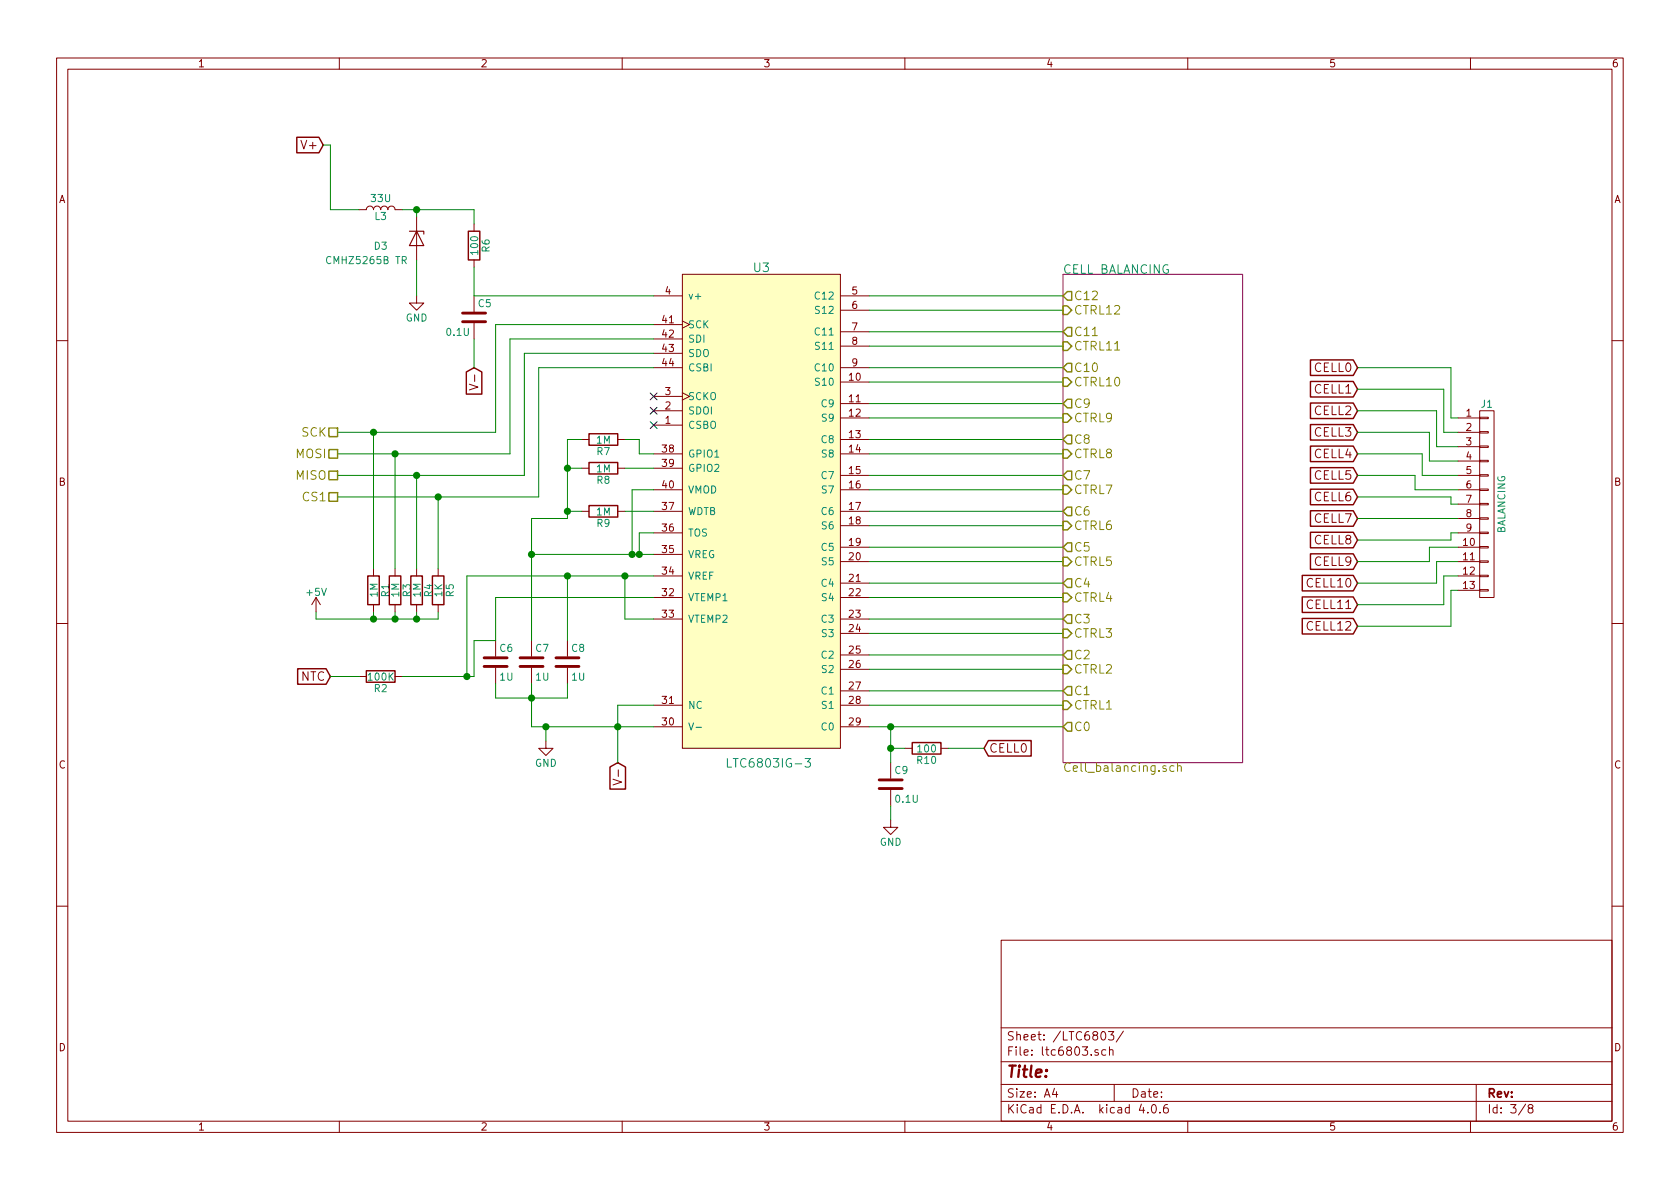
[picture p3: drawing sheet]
<svg xmlns="http://www.w3.org/2000/svg" width="297mm" height="210mm" viewBox="0 0 297 210" stroke-linecap="round" stroke-linejoin="round" font-family="sans-serif">
<g fill="none" stroke="#840000" stroke-width=".18">
<path d="M10 10.3h277v189.9h-277zM12 12.2h273v186.1h-273zM60 10.3v1.9M110 10.3v1.9M160 10.3v1.9M210 10.3v1.9M260 10.3v1.9M63.5 37.1h1.3a.63 .63 0 0 1 .6-.7 .63 .63 0 0 1 .6 .7 .63 .63 0 0 1 .7-.7 .63 .63 0 0 1 .6 .7 .63 .63 0 0 1 .6-.7 .63 .63 0 0 1 .7 .7 .63 .63 0 0 1 .6-.7 .63 .63 0 0 1 .6 .7h1.3M73.7 38.3v7.7M83.8 39.6v1.3M73.7 52.3v1.3h1.2l-1.2 1.3-1.3-1.3h1.3M83.8 46v1.2"/>
<path d="M83.8 52.3v2.8M83.8 57.1v2.8M115.6 52.3h5M115.6 57.4h5M115.6 59.9h5M120.6 48.5h28v83.8h-28zM120.6 56.8l1.3 .6-1.3 .6M148.6 52.3h5.1M148.6 54.9h5.1M148.6 58.7h5.1M10 60.2h2M83 67.9l1.5 .5-1.5 .6"/>
<path d="M83.9 66.3v1.2M102.9 77.7h1.2M109.2 77.7h1.3M115.6 75.2h5M115.6 72.6h5M115.6 70.1h5M115.6 65h5M115.6 62.5h5M120.6 69.5l1.3 .6-1.3 .6M148.6 61.2h5.1M148.6 65h5.1M148.6 67.6h5.1"/>
<path d="M148.6 71.4h5.1M148.6 73.9h5.1M148.6 77.7h5.1M257.8 73.9h3.8M257.8 76.4h3.8M257.8 79h3.8M261.6 72.6h2.6v33.1h-2.6zM261.6 78.9h1.5v.2h-1.5zM261.6 76.3h1.5v.3h-1.5zM261.6 73.8h1.5v.2h-1.5zM285 60.2h2M102.9 90.4h1.2"/>
<path d="M102.9 82.8h1.2M109.2 90.4h1.3M109.2 82.8h1.3M115.6 86.6h5M115.6 80.3h5M115.6 98h5M115.6 94.2h5M115.6 90.4h5M115.6 82.8h5M148.6 99.3h5.1M148.6 86.6h5.1M148.6 80.3h5.1"/>
<path d="M148.6 84.1h5.1M148.6 90.4h5.1M148.6 93h5.1M148.6 96.8h5.1M257.8 99.3h3.8M257.8 86.6h3.8M257.8 84.1h3.8M257.8 94.2h3.8M257.8 96.8h3.8M257.8 81.5h3.8M257.8 89.1h3.8M257.8 91.7h3.8"/>
<path d="M261.6 99.2h1.5v.2h-1.5zM261.6 96.6h1.5v.3h-1.5zM261.6 94.1h1.5v.3h-1.5zM261.6 91.6h1.5v.2h-1.5zM261.6 89h1.5v.3h-1.5zM261.6 86.5h1.5v.2h-1.5zM261.6 83.9h1.5v.3h-1.5zM261.6 81.4h1.5v.3h-1.5zM10 110.3h2M55.9 105.7l-.8 1.2M55.9 105.7v2.5M55.9 105.7l.7 1.2"/>
<path d="M63.5 119.6h1.3M66 100.6v1.2M66 106.9v1.3M69.8 100.6v1.2M69.8 106.9v1.3M69.8 119.6h1.3M73.7 100.6v1.2M73.7 106.9v1.3M77.5 100.6v1.2M77.5 106.9v1.3M87.6 113.3v2.8M87.6 118.1v2.8"/>
<path d="M94 113.3v2.8M94 118.1v2.8M100.3 113.3v2.8M100.3 118.1v2.8M115.6 105.7h5M115.6 109.5h5M115.6 101.8h5M148.6 103.1h5.1M148.6 105.7h5.1M148.6 109.5h5.1M148.6 112h5.1M148.6 115.8h5.1"/>
<path d="M148.6 118.4h5.1M257.8 101.8h3.8M257.8 104.4h3.8M261.6 104.3h1.5v.2h-1.5zM261.6 101.7h1.5v.3h-1.5zM285 110.3h2M96.5 131.1v1.2h1.3l-1.3 1.3-1.3-1.3h1.3M108.4 137.8l1.5 .5-1.5 .5M109.3 136.1v1.2M115.6 128.5h5M115.6 124.7h5M148.6 132.3h.1"/>
<path d="M148.6 128.5h5.1M148.6 124.7h5.1M148.6 122.2h5.1M157.5 134.9v2.8M157.5 139.7v2.8M160 132.3h1.3M166.4 132.3h1.2M157.5 145v1.3h1.2l-1.2 1.3-1.3-1.3h1.3M10 160.2h2M177 166.3h108v32h-108zM285 160.2h2M60 198.3v1.9"/>
<path d="M110 198.3v1.9M160 198.3v1.9M177 194.8h108M177 191.8h108M177 187.8h108M177 181.8h108M186.4 192.5l-.3 1h.9M186.8 193v1M194.2 185.7a.37 .37 0 0 0-.6 .1v.2l.6 .2v.1l-.2 .3-.4-.1M194.8 182.6l.2-.2a.81 .81 0 0 1 .6 .6 .81 .81 0 0 1-.3 .8l-.2 .1a.79 .79 0 0 1-.3-1.3zM195.5 185.7l-.4-.1-.3 .3 .1 .6 .2 .1 .4-.1M196 182.4h.9l-.5 .6 .4 .1v.7l-.2 .1-.6-.1"/>
<path d="M196.2 185.7l.2-.1 .3 .1 .1 .9M196.2 185.1v1.5M197 191.8v3M198.6 182.3l-1.2 2M201.8 195.2l-.4 1.1h1M202.9 196.7v.1M203.8 195.4l.1-.1a.81 .81 0 0 1 .6 .6 .81 .81 0 0 1-.3 .8l-.1 .1a.8 .8 0 0 1-.6-.6 .8 .8 0 0 1 .3-.8zM205.1 196.7v.1M206.4 195.3a.59 .59 0 0 0-.7 .7l.1 .7 .2 .1 .5-.1 .1-.5-.2-.2-.4-.1-.3 .3M210 198.3v1.9M260 198.3v1.9M261 191.8v6.5"/>
<path d="M269.7 195.2l-1.2 2M270.5 196l-.3-.3 .1-.2 .2-.2 .4 .1 .1 .2v.2l-.7 .2a.48 .48 0 0 0 0 .7l.2 .1 .5-.1a.48 .48 0 0 0-.2-.7"/>
</g>
<path d="M120.6 48.5h28v83.8h-28z" fill="#ffffc2" stroke="#ffffc2" stroke-width=".18"/>
<path d="M71.1 46l.6-.1 .1-.4-.7-.1v1.2M71.4 46l.4 .6M121.8 127.8l.4 1.3 .4-1.3M123.1 128.6h.9M128.6 134.1v1.6h.7M142.3 134.1h1l-.5 .6 .3 .1 .2 .2-.1 .5-.2 .2h-.5l-.2-.2" fill="none" stroke="#008484" stroke-width=".18"/>
<g fill="none" stroke="#840000" stroke-width=".25">
<path d="M52.5 24.3h3.9l.7 1.3-.7 1.4h-3.9zM82.8 40.9h2v5.1h-2zM82.4 65.8l1.4-.8 1.4 .8v3.9h-2.8zM104.1 76.7h5.1v2h-5.1zM231.7 67.5h7.6l.7 1.3-.7 1.4h-7.6zM231.7 71.3h7.6l.7 1.3-.7 1.4h-7.6zM231.7 75.1h7.6l.7 1.3-.7 1.4h-7.6zM231.7 78.9h7.6l.7 1.4-.7 1.3h-7.6zM231.7 63.6h7.6l.7 1.4-.7 1.4h-7.6zM104.1 81.8h5.1v2h-5.1zM104.1 89.4h5.1v2h-5.1zM231.7 82.7h7.6l.7 1.4-.7 1.3h-7.6z"/>
<path d="M231.7 86.5h7.6l.7 1.4-.7 1.3h-7.6zM231.7 90.3h7.6l.7 1.4-.7 1.4h-7.6zM231.7 94.1h7.6l.7 1.4-.7 1.4h-7.6zM231.7 97.9h7.6l.7 1.4-.7 1.4h-7.6zM52.6 118.3h5.1l.7 1.3-.7 1.4h-5.1zM64.8 118.6h5v2h-5zM65 101.8h2.1v5.1h-2.1zM68.8 101.8h2.1v5.1h-2.1zM72.6 101.8h2.1v5.1h-2.1zM76.5 101.8h2v5.1h-2zM230.3 101.7h9l.7 1.4-.7 1.4h-9zM230.3 105.6h9l.7 1.3-.7 1.4h-9z"/>
<path d="M230.3 109.4h9l.7 1.3-.7 1.4h-9zM107.8 135.6l1.4-.7 1.4 .7v3.9h-2.8zM161.3 131.3h5.1v2h-5.1zM174.8 131h7.5v2.7h-7.5l-.8-1.4z"/>
</g>
<path d="M72.4 40.9h2.5v.5M73.7 40.9l1.2 2.5h-2.5z" fill="none" stroke="#840000" stroke-width=".2"/>
<path d="M81.8 56.9h4.1M81.8 55.4h4.1M85.6 117.9h4.1M85.6 116.3h4.1M91.9 117.9h4.1M91.9 116.3h4.1M98.3 117.9h4.1M98.3 116.3h4.1M155.4 139.4h4.1M155.4 137.9h4.1" fill="none" stroke="#840000" stroke-width=".51"/>
<path d="M115 69.5l1.2 1.2M115 72l1.2 1.2M115 74.6l1.2 1.2M116.2 69.5l-1.2 1.2M116.2 72l-1.2 1.2M116.2 74.6l-1.2 1.2" fill="none" stroke="#000084" stroke-width=".18"/>
<g fill="none" stroke="#008400" stroke-width=".18">
<path d="M57.1 25.6h1.3v11.5h5.1M71.1 37.1h12.7v2.5M73.7 37.1v1.2M73.7 46v6.3M83.8 47.2v5.1h31.8M83.8 59.9v5.1M115.6 57.4h-28v19h-27.9M115.6 59.9h-25.4v20.4h-30.5M153.7 52.3h34.3M153.7 58.7h34.3M153.7 54.9h34.3M66 76.4v24.2"/>
<path d="M102.9 77.7h-2.6v14h-6.3v21.6M110.5 77.7h2.5v2.6h2.6M115.6 65h-20.4v22.9h-35.5M115.6 62.5h-22.9v21.6h-33M153.7 73.9h34.3M153.7 65h34.3M153.7 77.7h34.3M153.7 71.4h34.3M153.7 67.6h34.3M153.7 61.2h34.3M240 65h16.5v8.9h1.3M240 68.8h15.3v7.6h2.5"/>
<path d="M240 72.6h14v6.4h3.8M240 76.4h12.7v5.1h5.1M69.8 80.3v20.3M73.7 84.1v16.5M77.5 87.9v12.7M94 98h21.6M100.3 82.8h2.6M100.3 90.4h2.6M110.5 82.8h5.1M110.5 90.4h5.1M115.6 94.2h-2.6v3.8M115.6 86.6h-3.8v11.4"/>
<path d="M153.7 99.3h34.3M153.7 96.8h34.3M153.7 80.3h34.3M153.7 84.1h34.3M153.7 86.6h34.3M153.7 90.4h34.3M153.7 93h34.3M240 87.9h16.5v1.2h1.3M240 91.7h17.8M240 80.3h11.5v3.8h6.3M240 84.1h10.2v2.5h7.6M257.8 94.2h-1.3v1.3h-16.5"/>
<path d="M257.8 99.3h-3.8v3.8h-14M257.8 96.8h-5.1v2.5h-12.7M55.9 108.2v1.3h21.6v-1.3M58.4 119.6h5.1M66 108.2v1.3M69.8 108.2v1.3M73.7 108.2v1.3M100.3 101.8v11.5M110.5 101.8v7.7h5.1M115.6 101.8h-33.1v17.8M115.6 105.7h-28v7.6h-3.8v6.3h-12.7M153.7 103.1h34.3"/>
<path d="M153.7 109.5h34.3M153.7 105.7h34.3M153.7 118.4h34.3M153.7 115.8h34.3M153.7 112h34.3M257.8 104.4h-1.3v6.3h-16.5M257.8 101.8h-2.5v5.1h-15.3M87.6 120.9v2.5h12.7v-2.5M94 120.9v7.6h21.6M96.5 128.5v2.6M115.6 124.7h-6.4v10.2M153.7 128.5h34.3"/>
<path d="M153.7 124.7h34.3M153.7 122.2h34.3M157.5 128.5v6.4M157.5 132.3h2.5M167.6 132.3h6.4M157.5 142.5v2.5"/>
</g>
<g fill="#008400" stroke="#008400" stroke-width=".25">
<circle cx="73.7" cy="37.1" r=".51"/>
<circle cx="66" cy="76.4" r=".51"/>
<circle cx="69.9" cy="80.3" r=".51"/>
<circle cx="73.7" cy="84.1" r=".51"/>
<circle cx="77.5" cy="87.9" r=".51"/>
<circle cx="66" cy="109.5" r=".51"/>
<circle cx="69.9" cy="109.5" r=".51"/>
<circle cx="73.7" cy="109.5" r=".51"/>
<circle cx="109.2" cy="128.5" r=".51"/>
<circle cx="113" cy="98" r=".51"/>
<circle cx="100.3" cy="82.8" r=".51"/>
<circle cx="100.3" cy="90.4" r=".51"/>
<circle cx="94" cy="98" r=".51"/>
<circle cx="111.8" cy="98" r=".51"/>
<circle cx="82.6" cy="119.6" r=".51"/>
<circle cx="110.5" cy="101.8" r=".51"/>
<circle cx="100.3" cy="101.8" r=".51"/>
<circle cx="94" cy="123.4" r=".51"/>
<circle cx="96.5" cy="128.5" r=".51"/>
<circle cx="157.5" cy="132.3" r=".51"/>
<circle cx="157.5" cy="128.5" r=".51"/>
</g>
<path d="M188 48.5h31.7v86.4h-31.7z" fill="none" stroke="#840084" stroke-width=".18"/>
<path d="M207.6 135.5a.48 .48 0 0 0-.7 .1v.7a.48 .48 0 0 0 .7 0M208.2 135.6l.1-.1a.36 .36 0 0 1 .6 .1v.8M208.2 134.9v1.5" fill="none" stroke="#848400" stroke-width=".18"/>
<g fill="none" stroke="#848400" stroke-width=".25">
<path d="M188 54.1h.7l.8 .8-.8 .7h-.7zM188.7 51.6h.8v1.5h-.8l-.7-.8zM188.7 57.9h.8v1.5h-.8l-.7-.7zM58.2 75.7h1.5v1.5h-1.5zM58.2 79.5h1.5v1.5h-1.5zM188 77.7l.7-.7h.8v1.5h-.8zM188 60.4h.7l.8 .8-.8 .8h-.7zM188 66.8h.7l.8 .8-.8 .7h-.7zM188 73.1h.7l.8 .8-.8 .8h-.7zM188 79.5h.7l.8 .8-.8 .7h-.7zM188.7 64.3h.8v1.5h-.8l-.7-.8zM188.7 70.6h.8v1.5h-.8l-.7-.7z"/>
<path d="M58.2 83.3h1.5v1.5h-1.5zM58.2 87.1h1.5v1.5h-1.5zM188 85.8h.7l.8 .8-.8 .8h-.7zM188 92.2h.7l.8 .8-.8 .7h-.7zM188 98.5h.7l.8 .8-.8 .8h-.7zM188.7 83.3h.8v1.5h-.8l-.7-.7zM188.7 89.7h.8v1.5h-.8l-.7-.8zM188.7 96h.8v1.5h-.8l-.7-.7zM188 115.8l.7-.7h.8v1.5h-.8zM188 104.9h.7l.8 .8-.8 .7h-.7zM188 111.2h.7l.8 .8-.8 .8h-.7zM188 117.6h.7l.8 .8-.8 .7h-.7z"/>
<path d="M188.7 102.4h.8v1.5h-.8l-.7-.8zM188.7 108.7h.8v1.5h-.8l-.7-.7zM188 123.9h.7l.8 .8-.8 .8h-.7zM188.7 121.4h.8v1.5h-.8l-.7-.7zM188.7 127.8h.8v1.5h-.8l-.7-.8z"/>
</g>
<text font-size="2.8" fill="#840000" x="178" y="190.5">Title:</text>
<g font-size="2.1" fill="#840000">
<text x="53.6" y="26.4">V+</text>
<text x="232.4" y="65.8">CELL0</text>
<text x="232.4" y="69.6">CELL1</text>
<text x="232.4" y="73.4">CELL2</text>
<text x="232.4" y="77.2">CELL3</text>
<text x="232.4" y="81">CELL4</text>
<text x="232.4" y="84.8">CELL5</text>
<text x="232.4" y="88.6">CELL6</text>
<text x="232.4" y="92.5">CELL7</text>
<text x="232.4" y="96.3">CELL8</text>
<text x="232.4" y="100.1">CELL9</text>
<text x="231.2" y="103.9">CELL10</text>
<text x="231.2" y="107.7">CELL11</text>
<text x="231.2" y="111.5">CELL12</text>
<text x="53.1" y="120.4">NTC</text>
<text x="174.9" y="133.1">CELL0</text>
<text x="178" y="184">Sheet: /LTC6803/</text>
<text x="178" y="186.7">File: ltc6803.sch</text>
<text x="178" y="196.9">KiCad E.D.A. kicad 4.0.6</text>
<text x="178" y="194.1">Size: A4</text>
<text x="200" y="194.1">Date:</text>
<text x="263" y="194.1">Rev:</text>
<text x="263" y="196.9">Id: 3/8</text>
</g>
<g font-size="2.1" fill="#008484">
<text x="133.3" y="48.1">U3</text>
<text x="188" y="48.4">CELL BALANCING</text>
<text x="129.4" y="135.7">LTC6803IG-3</text>
</g>
<g font-size="2.1" fill="#848400">
<text x="189.9" y="53.1">C12</text>
<text x="189.9" y="59.4">C11</text>
<text x="189.9" y="55.6">CTRL12</text>
<text x="189.9" y="65.8">C10</text>
<text x="189.9" y="62">CTRL11</text>
<text x="189.9" y="68.3">CTRL10</text>
<text x="53.3" y="77.2">SCK</text>
<text x="189.9" y="72.1">C9</text>
<text x="189.9" y="74.7">CTRL9</text>
<text x="52.3" y="81">MOSI</text>
<text x="189.9" y="78.5">C8</text>
<text x="189.9" y="81">CTRL8</text>
<text x="52.3" y="84.8">MISO</text>
<text x="53.6" y="88.6">CS1</text>
<text x="189.9" y="84.8">C7</text>
<text x="189.9" y="87.4">CTRL7</text>
<text x="189.9" y="91.2">C6</text>
<text x="189.9" y="93.7">CTRL6</text>
<text x="189.9" y="97.5">C5</text>
<text x="189.9" y="100.1">CTRL5</text>
<text x="189.9" y="103.9">C4</text>
<text x="189.9" y="106.4">CTRL4</text>
<text x="189.9" y="110.2">C3</text>
<text x="189.9" y="112.8">CTRL3</text>
<text x="189.9" y="116.6">C2</text>
<text x="189.9" y="119.1">CTRL2</text>
<text x="189.9" y="122.9">C1</text>
<text x="189.9" y="125.5">CTRL1</text>
<text x="189.9" y="129.3">C0</text>
<text x="188" y="136.5">Cell_balancing.sch</text>
</g>
<g font-size="1.8" fill="#840000">
<text x="35" y="11.9">1</text>
<text x="85" y="11.9">2</text>
<text x="135" y="11.9">3</text>
<text x="185" y="11.9">4</text>
<text x="235" y="11.9">5</text>
<text x="285" y="11.9">6</text>
<text x="10.4" y="35.9">A</text>
<text x="285.4" y="35.9">A</text>
<text x="117.6" y="52.1">4</text>
<text x="150.6" y="52.1">5</text>
<text x="117.1" y="57.1">41</text>
<text x="117.1" y="59.7">42</text>
<text x="150.6" y="54.6">6</text>
<text x="150.6" y="58.4">7</text>
<text x="117.1" y="62.2">43</text>
<text x="117.1" y="64.8">44</text>
<text x="150.6" y="61">8</text>
<text x="150.6" y="64.8">9</text>
<text x="117.6" y="69.8">3</text>
<text x="150.2" y="67.3">10</text>
<text x="150.2" y="71.1">11</text>
<text x="117.6" y="74.9">1</text>
<text x="117.6" y="72.4">2</text>
<text x="150.2" y="73.7">12</text>
<text x="150.2" y="77.5">13</text>
<text x="259.2" y="73.7">1</text>
<text x="259.2" y="76.2">2</text>
<text x="117.1" y="80">38</text>
<text x="117.1" y="82.5">39</text>
<text x="150.2" y="80">14</text>
<text x="150.2" y="83.8">15</text>
<text x="259.2" y="78.7">3</text>
<text x="259.2" y="81.3">4</text>
<text x="259.2" y="83.8">5</text>
<text x="10.4" y="85.9">B</text>
<text x="117.1" y="86.4">40</text>
<text x="150.2" y="86.4">16</text>
<text x="259.2" y="86.4">6</text>
<text x="259.2" y="88.9">7</text>
<text x="285.4" y="85.9">B</text>
<text x="117.1" y="94">36</text>
<text x="117.1" y="90.2">37</text>
<text x="150.2" y="90.2">17</text>
<text x="150.2" y="92.7">18</text>
<text x="259.2" y="91.4">8</text>
<text x="259.2" y="94">9</text>
<text x="117.1" y="101.6">34</text>
<text x="117.1" y="97.8">35</text>
<text x="150.2" y="99.1">20</text>
<text x="150.2" y="96.5">19</text>
<text x="258.7" y="96.5">10</text>
<text x="258.7" y="99.1">11</text>
<text x="258.7" y="101.6">12</text>
<text x="117.1" y="105.4">32</text>
<text x="150.2" y="102.9">21</text>
<text x="150.2" y="105.4">22</text>
<text x="258.7" y="104.1">13</text>
<text x="117.1" y="109.2">33</text>
<text x="150.2" y="109.2">23</text>
<text x="150.2" y="111.8">24</text>
<text x="150.2" y="115.6">25</text>
<text x="150.2" y="118.1">26</text>
<text x="117.1" y="124.5">31</text>
<text x="150.2" y="121.9">27</text>
<text x="150.2" y="124.5">28</text>
<text x="117.1" y="128.3">30</text>
<text x="150.2" y="128.3">29</text>
<text x="10.4" y="135.9">C</text>
<text x="285.4" y="135.9">C</text>
<text x="10.4" y="185.9">D</text>
<text x="285.4" y="185.9">D</text>
<text x="35" y="199.9">1</text>
<text x="85" y="199.9">2</text>
<text x="135" y="199.9">3</text>
<text x="185" y="199.9">4</text>
<text x="235" y="199.9">5</text>
<text x="285" y="199.9">6</text>
</g>
<g font-size="1.8" fill="#008484">
<text x="65.7" y="35.7">33U</text>
<text x="66.3" y="38.9">L3</text>
<text x="58.2" y="46.7">CMHZ5265B TR</text>
<text x="66.2" y="44.1">D3</text>
<text x="84.5" y="44.9" transform="rotate(-90 84.5 44.9)">100</text>
<text x="86.6" y="44.5" transform="rotate(-90 86.6 44.5)">R6</text>
<text x="121.7" y="53">v+</text>
<text x="144.3" y="53">C12</text>
<text x="71.7" y="56.8">GND</text>
<text x="79.1" y="59.4">0.1U</text>
<text x="84.6" y="54.3">C5</text>
<text x="121.7" y="58">SCK</text>
<text x="144.3" y="59.3">C11</text>
<text x="144.4" y="55.5">S12</text>
<text x="121.7" y="60.6">SDI</text>
<text x="121.7" y="63.1">SDO</text>
<text x="121.7" y="65.7">CSBI</text>
<text x="144.3" y="65.7">C10</text>
<text x="144.4" y="61.8">S11</text>
<text x="121.7" y="70.7">SCKO</text>
<text x="144.4" y="68.2">S10</text>
<text x="121.7" y="75.8">CSBO</text>
<text x="121.7" y="73.3">SDOI</text>
<text x="145.3" y="72">C9</text>
<text x="145.4" y="74.5">S9</text>
<text x="261.9" y="72.1">J1</text>
<text x="105.5" y="78.4">1M</text>
<text x="105.5" y="83.5">1M</text>
<text x="105.6" y="80.5">R7</text>
<text x="121.7" y="80.9">GPIO1</text>
<text x="121.7" y="83.4">GPIO2</text>
<text x="145.3" y="78.4">C8</text>
<text x="145.4" y="80.9">S8</text>
<text x="105.6" y="85.5">R8</text>
<text x="121.7" y="87.2">VMOD</text>
<text x="145.3" y="84.7">C7</text>
<text x="145.4" y="87.2">S7</text>
<text x="105.5" y="91.1">1M</text>
<text x="105.6" y="93.2">R9</text>
<text x="121.7" y="94.9">TOS</text>
<text x="121.7" y="91.1">WDTB</text>
<text x="145.3" y="91.1">C6</text>
<text x="145.4" y="93.6">S6</text>
<text x="266.1" y="94.5" transform="rotate(-90 266.1 94.5)">BALANCING</text>
<text x="121.7" y="98.7">VREG</text>
<text x="145.3" y="97.4">C5</text>
<text x="145.4" y="99.9">S5</text>
<text x="54.3" y="105.4">+5V</text>
<text x="66.8" y="105.6" transform="rotate(-90 66.8 105.6)">1M</text>
<text x="68.8" y="105.5" transform="rotate(-90 68.8 105.5)">R1</text>
<text x="70.6" y="105.6" transform="rotate(-90 70.6 105.6)">1M</text>
<text x="72.6" y="105.5" transform="rotate(-90 72.6 105.5)">R3</text>
<text x="74.4" y="105.6" transform="rotate(-90 74.4 105.6)">1M</text>
<text x="76.4" y="105.5" transform="rotate(-90 76.4 105.5)">R4</text>
<text x="78.2" y="105.5" transform="rotate(-90 78.2 105.5)">1K</text>
<text x="80.2" y="105.5" transform="rotate(-90 80.2 105.5)">R5</text>
<text x="121.7" y="106.3">VTEMP1</text>
<text x="121.7" y="102.5">VREF</text>
<text x="145.3" y="103.8">C4</text>
<text x="145.4" y="106.3">S4</text>
<text x="121.7" y="110.1">VTEMP2</text>
<text x="145.3" y="110.1">C3</text>
<text x="145.4" y="112.6">S3</text>
<text x="88.4" y="115.3">C6</text>
<text x="94.7" y="115.3">C7</text>
<text x="101.1" y="115.3">C8</text>
<text x="145.3" y="116.5">C2</text>
<text x="145.4" y="119">S2</text>
<text x="65.2" y="120.3">100K</text>
<text x="66.2" y="122.4">R2</text>
<text x="88.4" y="120.3">1U</text>
<text x="94.8" y="120.3">1U</text>
<text x="101.1" y="120.3">1U</text>
<text x="121.7" y="125.3">NC</text>
<text x="145.3" y="122.8">C1</text>
<text x="145.4" y="125.3">S1</text>
<text x="145.3" y="129.2">C0</text>
<text x="94.6" y="135.6">GND</text>
<text x="158.2" y="136.8">C9</text>
<text x="162.2" y="135.1">R10</text>
<text x="162.4" y="133">100</text>
<text x="158.4" y="141.9">0.1U</text>
<text x="155.5" y="149.5">GND</text>
</g>
</svg>
